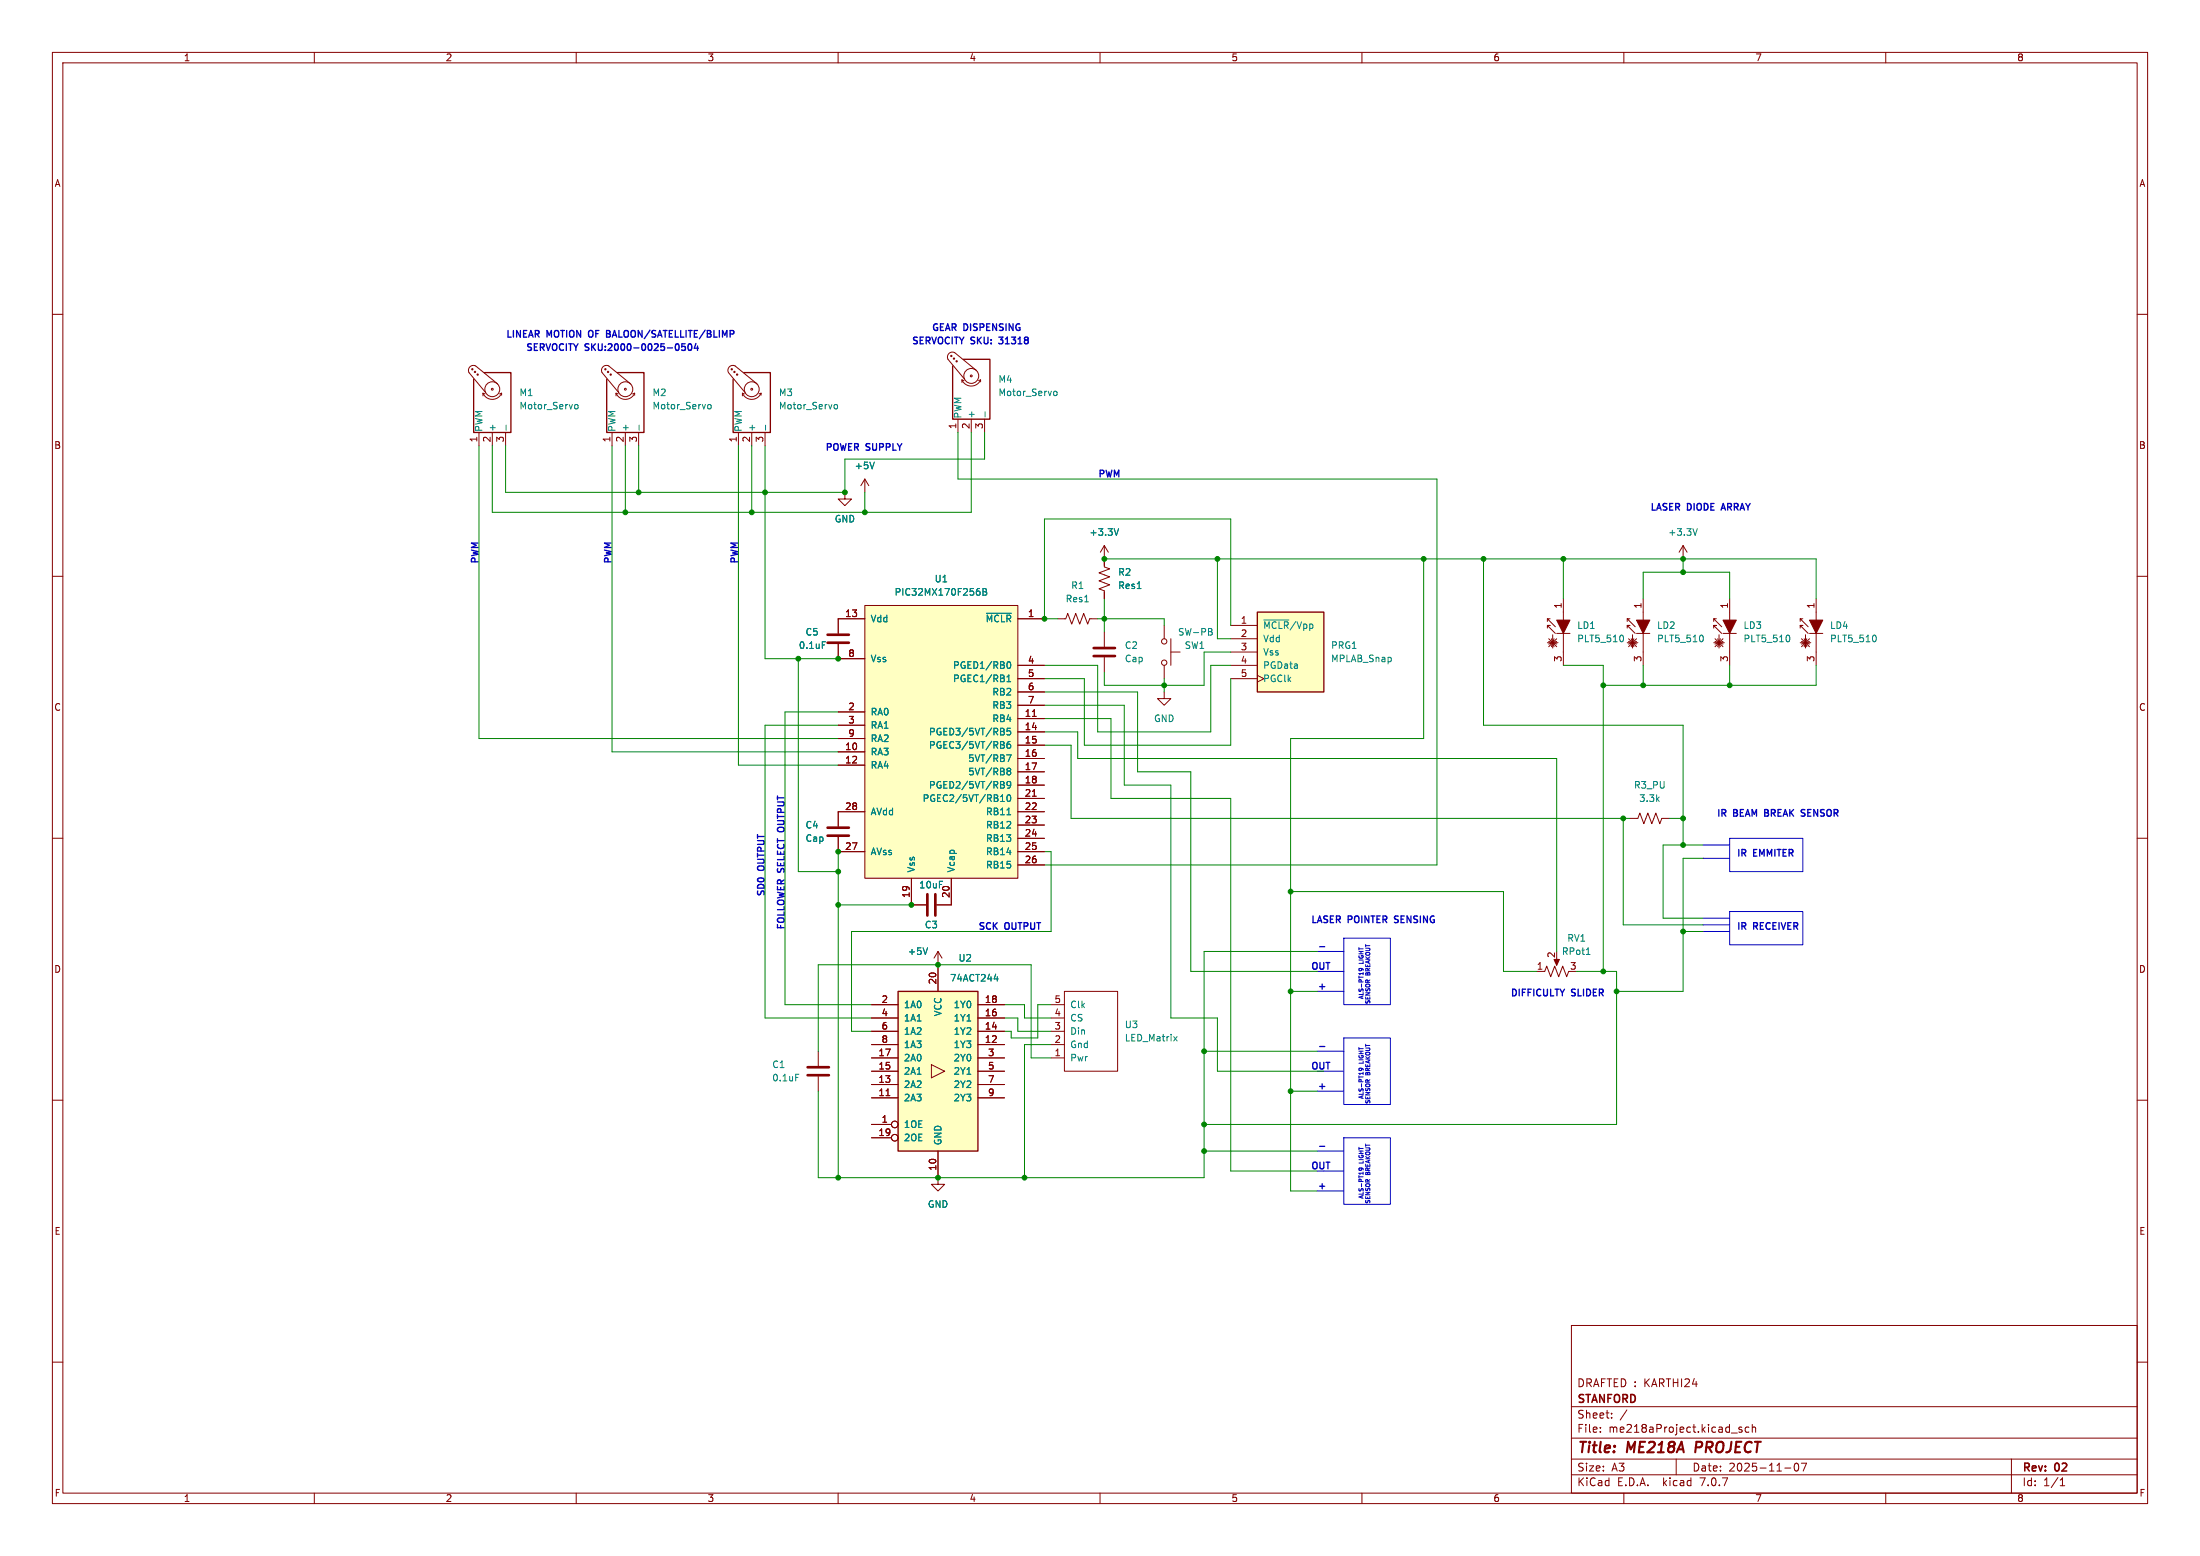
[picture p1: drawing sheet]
<svg xmlns="http://www.w3.org/2000/svg" width="420mm" height="297mm" viewBox="0 0 420 297" stroke-linecap="round" stroke-linejoin="round" font-family="sans-serif">
<g fill="none" stroke="#840000" stroke-width=".19">
<path d="M10 10h400v277h-400zM12 12h396v273h-396zM60 10v2M110 10v2M160 10v2M210 10v2M260 10v2M310 10v2M360 10v2M10 60h2M408 60h2M92.2 75.1a1.93 1.93 0 0 0 1.8 1.1 1.93 1.93 0 0 0 1.8-1.1"/>
<path d="M92.2 75.1v.5M92.2 75.1l.4 .1M95 73.3l-4.2-3.4a.94 .94 0 0 0-1.1 .1 .94 .94 0 0 0-.2 1.1l3.2 3.8M95.8 75.1v.3M95.8 75.1l-.4 .1M117.6 75.1a1.93 1.93 0 0 0 1.8 1.1 1.93 1.93 0 0 0 1.8-1.1M117.6 75.1v.5M117.6 75.1l.4 .1M120.4 73.3l-4.2-3.4a.94 .94 0 0 0-1.1 .1 .94 .94 0 0 0-.2 1.1l3.2 3.8M121.2 75.1v.3M121.2 75.1l-.4 .1M141.7 75.1a1.93 1.93 0 0 0 1.8 1.1 1.93 1.93 0 0 0 1.8-1.1"/>
<path d="M141.7 75.1v.5M141.7 75.1l.4 .1M144.5 73.3l-4.2-3.4a.94 .94 0 0 0-1.1 .1 .94 .94 0 0 0-.1 1.1l3.1 3.8M145.3 75.1v.3M145.3 75.1l-.4 .1M183.6 72.5a1.93 1.93 0 0 0 1.8 1.2 1.93 1.93 0 0 0 1.8-1.2M183.6 72.5v.5M183.6 72.5l.4 .1M186.4 70.7l-4.2-3.4a.94 .94 0 0 0-1.1 .2 .94 .94 0 0 0-.1 1.1l3.1 3.8M187.2 72.5v.4M187.2 72.5l-.4 .1M91.4 82.6v2.5"/>
<path d="M94 82.6v2.5M96.5 82.6v2.5M116.8 82.6v2.5M119.4 82.6v2.5M121.9 82.6v2.5M141 82.6v2.5M143.5 82.6v2.5M146 82.6v2.5M161.3 94v1.3h1.3l-1.3 1.2-1.3-1.2h1.3M165.1 91.4l-.8 1.3M165.1 91.4v2.6M165.1 91.4l.8 1.3"/>
<path d="M182.9 80v2.6M185.4 80v2.6M188 80v2.6M10 110h2M165.1 115.6h29.2v52h-29.2zM165.1 118.1h-5.1v2.8M194.3 118.1h5.1M201.9 118.1h1.6l.3-1 .8 2 .8-2 .7 2 .8-2 .7 2 .4-1h1.5M210.8 104.1v4.1l1 .4-2 .7 2 .8-2 .8 2 .7-2 .8 1 .4v1.5M210.8 104.1l-.7 1.3M210.8 104.1l.8 1.3M222.2 119.4v2.5"/>
<path d="M234.9 119.4h5.1M295.4 119.9v-.5h.5h-.5l1.5 1.5M295.4 118.1v.5M295.9 118.1h-.5l1.5 1.5M298.4 114.3v12.7M310.6 119.9v-.5h.5h-.5l1.6 1.5M310.6 118.1v.5M311.1 118.1h-.5l1.6 1.5M313.7 114.3v12.7M321.3 104.1l-.8 1.3M321.3 104.1v2.6M321.3 104.1l.8 1.3"/>
<path d="M327.2 119.9v-.5h.5h-.5l1.5 1.5M327.2 118.1v.5M327.7 118.1h-.5l1.5 1.5M330.2 114.3v12.7M343.7 119.9v-.5h.5h-.5l1.5 1.5M343.7 118.1v.5M344.2 118.1h-.5l1.5 1.5M346.7 114.3v12.7M408 110h2M160 135.9h5.1M160 138.4h5.1M160 122.9v2.8h5.1"/>
<path d="M194.3 127h5.1M194.3 129.5h5.1M194.3 137.2h5.1M194.3 139.7h5.1M194.3 132.1h5.1M194.3 134.6h5.1M197.1 136.7h.7M210.8 120.7v2.7M210.8 125.5v2.8M222.2 132.1v1.3h1.3l-1.3 1.2-1.2-1.2h1.2M222.2 127v2.5M223.5 124.5h1.8"/>
<path d="M223.5 121.9v5.1M234.9 121.9h5.1M234.9 124.5h5.1M234.9 127h5.1M234.9 129.5h5.1M240 128.9l1.3 .6-1.3 .7M295.4 122.7h2M295.7 121.9l1.5 1.5M295.7 122.4l1.5 .5M296.2 121.9l.5 1.5M296.4 121.2v2.5M296.7 121.9l-.5 1.5"/>
<path d="M297.2 121.9l-1.5 1.5M297.2 122.4l-1.5 .5M297.2 120.9h2.5M310.6 122.7h2.1M310.9 121.9l1.5 1.5M310.9 122.4l1.5 .5M311.4 121.9l.5 1.5M311.7 121.2v2.5M311.9 121.9l-.5 1.5M312.4 120.9h2.6M312.4 121.9l-1.5 1.5M312.4 122.4l-1.5 .5"/>
<path d="M327.2 122.7h2M327.4 121.9l1.5 1.5M327.4 122.4l1.5 .5M327.9 121.9l.5 1.5M328.2 121.2v2.5M328.4 121.9l-.5 1.5M328.9 120.9h2.6M328.9 121.9l-1.5 1.5M328.9 122.4l-1.5 .5M343.7 122.7h2M343.9 121.9l1.5 1.5M343.9 122.4l1.5 .5"/>
<path d="M344.4 121.9l.5 1.5M344.7 121.2v2.5M344.9 121.9l-.5 1.5M345.4 120.9h2.6M345.4 121.9l-1.5 1.5M345.4 122.4l-1.5 .5M10 160h2M160 143.5h5.1M160 146.1h5.1M160 159.8v2.8h5.1M160 141h5.1M165.1 154.9h-5.1v2.8"/>
<path d="M194.3 142.2h5.1M194.3 144.8h5.1M194.3 147.3h5.1M194.3 149.9h5.1M194.3 152.4h5.1M194.3 154.9h5.1M194.3 157.5h5.1M197.1 152h.7M311.1 156.2h1.6l.4-1 .7 2 .8-2 .7 2 .8-2 .8 2 .3-1h1.6M408 160h2M174 167.6v5.1h2.8M181.6 167.6v5.1h-2.8"/>
<path d="M194.3 160h5.1M194.3 162.6h5.1M194.3 165.1h5.1M166.4 199.4h5M166.4 196.9h5M166.4 194.3h5M166.4 191.8h5M179.1 181.6v7.6M179.1 181.6l-.8 1.3M179.1 181.6l.7 1.3M186.7 199.4h5.1M186.7 196.9h5.1"/>
<path d="M186.7 194.3h5.1M186.7 191.8h5.1M200.7 199.4h2.5M200.7 196.9h2.5M200.7 194.3h2.5M200.7 191.8h2.5M203.2 189.2h10.2v15.3h-10.2zM293.4 185.4h1.5l.4-1 .7 2 .8-2 .8 2 .7-2 .8 2 .4-1M297.2 182.9v1M10 210h2M156.2 200.7v2.8M156.2 205.5v2.8"/>
<path d="M166.4 214.6h3.8M166.4 209.6h5M166.4 207h5M166.4 204.5h5M166.4 201.9h5M166.4 217.2h3.8M169.2 209.1h.7M177.8 203.2l2.5 1.3-2.5 1.2zM179.1 219.7v6.4h1.2l-1.2 1.2-1.3-1.2h1.3M186.7 209.6h5.1M186.7 207h5.1M186.7 204.5h5.1"/>
<path d="M186.7 201.9h5.1M200.7 201.9h2.5M408 210h2M10 260h2M300 253h108v32h-108zM408 260h2M300 278.5h108M300 274.5h108M300 268.5h108M305.5 273.2v.2M305.5 272.5v.1M307.7 270.5v.2"/>
<path d="M307.7 269.8v.1M310.6 269.1l-1.3 1.9M320 278.5v3M330.5 273.5h1.2M332.5 272.5l-.3-.1-.3 .2 .1 .2 .5 .2v.3h-.6M333.9 272.5l-.5-.1-.2 .3 .1 .6h.6M334.5 272.5l.2-.1 .4 .1 .1 .9M334.5 271.9v1.5M342.7 279.4l.2-.1a.8 .8 0 0 1 .5 .7 .8 .8 0 0 1-.5 .8 1 1 0 0 1-.2-1.4zM343.9 279.3h1l-.7 1.5M384 278.5v6.5M60 285v2"/>
<path d="M110 285v2M160 285v2M210 285v2M260 285v2M300 281.5h108M310 285v2M340.7 280.2h1.2M360 285v2M393.3 283.6h.9M393.3 282.5l.4-.4v1.5"/>
<circle cx="90.2" cy="70.5" r=".13"/>
<circle cx="90.7" cy="71" r=".13"/>
<circle cx="91.2" cy="71.5" r=".13"/>
<circle cx="94" cy="74.3" r=".18"/>
<circle cx="94" cy="74.3" r="1.42"/>
<circle cx="115.6" cy="70.5" r=".13"/>
<circle cx="116.1" cy="71" r=".13"/>
<circle cx="116.6" cy="71.5" r=".13"/>
<circle cx="119.4" cy="74.3" r=".18"/>
<circle cx="119.4" cy="74.3" r="1.42"/>
<circle cx="139.7" cy="70.5" r=".13"/>
<circle cx="140.2" cy="71" r=".13"/>
<circle cx="140.7" cy="71.5" r=".13"/>
<circle cx="143.5" cy="74.3" r=".18"/>
<circle cx="143.5" cy="74.3" r="1.42"/>
<circle cx="181.6" cy="67.9" r=".13"/>
<circle cx="182.1" cy="68.5" r=".13"/>
<circle cx="182.6" cy="69" r=".13"/>
<circle cx="185.4" cy="71.8" r=".18"/>
<circle cx="185.4" cy="71.8" r="1.42"/>
<circle cx="222.3" cy="122.4" r=".51"/>
<circle cx="222.3" cy="126.5" r=".51"/>
<circle cx="170.8" cy="217.2" r=".63"/>
<circle cx="170.8" cy="214.6" r=".63"/>
</g>
<path d="M323.9 275.2l-.3 2" fill="none" stroke="#840000" stroke-width=".4"/>
<path d="M158 122.7h4.1M158 121.2h4.1M208.8 125.2h4.1M208.8 123.7h4.1M158 159.5h4.1M158 158h4.1M177 170.7v4.1M178.6 170.7v4.1M154.2 205.2h4M154.2 203.7h4" fill="none" stroke="#840000" stroke-width=".51"/>
<g fill="none" stroke="#008484" stroke-width=".19">
<path d="M109.7 77.5l.2-.3 .3 .1 .2 .2-.2 .5-.3 .1-.2-.3M135.1 77.5l.2-.3 .3 .1 .2 .2-.2 .5-.3 .1-.2-.3M159.2 77.5l.3-.3 .3 .1 .1 .2-.1 .5-.3 .1-.3-.3M188.1 78.6v1M201.1 74.9l.3-.2h.3l.1 .2-.1 .6h-.3l-.3-.2M96.6 81.2v.9M122 81.2v.9M146.1 81.2v.9M166.9 88.2l-.4 1.3M186.8 112.3h.2M186.9 112.8l.2 .3v.3l-.2 .2M187.7 112.3h.4l.2 .3-.2 .3 .2 .2 .1 .3-.3 .2h-.4z"/>
<path d="M187.7 112.9h.4M188.3 117.1h4.8M207.1 114.9h.7M213.5 100.9l-.4 1.3M217.1 112.3h.7M231.1 120l.3 .2-.3 .4 .3 .1v.3l-.2 .2h-.5M241.3 118.3h4.7M324 100.9l-.4 1.3M157 122.5h.6M191.4 139l.3 .3-.3 .3 .3 .1v.3l-.2 .3h-.5M192.2 130.1h.8M192.2 129.2l.4-.4v1.3"/>
<path d="M192.3 126.6l.2-.3a.68 .68 0 0 1 .5 .6 .68 .68 0 0 1-.5 .7l-.2-.3M192.9 139h-.6l-.1 .6 .2-.1 .4 .1 .2 .1-.1 .5-.2 .1-.5-.1M309.6 121.2a.79 .79 0 0 1 0 1.3M324.9 121.2a.79 .79 0 0 1 0 1.3M341.4 121.2a.79 .79 0 0 1 0 1.3M357.9 121.2a.79 .79 0 0 1 0 1.3M191 153h.7M191.1 152l.3-.3v1.3M191.4 141.5l.3 .3-.3 .4 .3 .1v.3l-.2 .2h-.5M191.4 149.2l.3 .2-.3 .4 .3 .1v.3l-.2 .2h-.5M192.2 144.1h.8l-.5 1.3M192.2 155.5h.8"/>
<path d="M192.4 151.8l.1-.1a.68 .68 0 0 1 .5 .6 .68 .68 0 0 1-.5 .7 .84 .84 0 0 1-.1-1.2zM192.5 146.6h.2l.3 .3-.3 .3M192.5 147.2h.2M192.7 147.2l.3 .2v.3l-.2 .1-.3 .1M192.8 141.5l-.3 .1a.86 .86 0 0 0 0 1.2l.4-.1 .1-.4-.3-.3-.4 .1-.1 .2M193 149.7l-.3 .3-.4-.1-.1-.2v-.3l.3-.2h.2l.3 .2a.84 .84 0 0 1-.4 1h-.3M177.1 180.9l-.4 1.3M189.8 186.8h.8M190.4 186.4v.9M224.1 197.9l.6 .8M224.7 197.9l-.6 .8M302.8 182.2h.8"/>
<path d="M151.9 205h.6"/>
</g>
<path d="M92.5 71.1h5v11.5h-7.1v-10.2M117.9 71.1h5v11.5h-7.1v-10.2M142 71.1h5.1v11.5h-7.1v-10.2M183.9 68.6h5.1v11.4h-7.1v-10.1M240 116.8h12.7v15.3h-12.7zM171.4 189.2h15.3v30.5h-15.3z" fill="none" stroke="#840000" stroke-width=".25"/>
<g fill="#840000" stroke="#840000" stroke-width=".19">
<path d="M297.2 118.4h2.5l-1.3 2.5z"/>
<path d="M296.7 183.1h1l-.5 1.2z"/>
<path d="M345.4 118.4h2.6l-1.3 2.5z"/>
<path d="M328.9 118.4h2.6l-1.3 2.5z"/>
<path d="M312.4 118.4h2.6l-1.3 2.5z"/>
</g>
<g fill="#ffffc2" stroke="#ffffc2" stroke-width=".19">
<path d="M171.4 189.2h15.3v30.5h-15.3z"/>
<path d="M240 116.8h12.7v15.3h-12.7z"/>
<path d="M165.1 115.6h29.2v52h-29.2z"/>
</g>
<g fill="none" stroke="#0000c2" stroke-width=".25">
<path d="M112.5 63.1a.9 .9 0 0 0 0 1.2M115.8 63.1l.6 .1M115.8 63.7h.4M116.2 63.7h.2M116.4 64.3l-.6 .1M116.4 63.6l-.2 .1M130.8 65.6h-.6l-.1 .6 .2-.1 .4 .1 .2 .1-.1 .5-.2 .1-.5-.1M131.5 65.7l.1-.1a.68 .68 0 0 1 .5 .7 .68 .68 0 0 1-.5 .6 .84 .84 0 0 1-.1-1.2zM132.9 65.6l-.4 .9h.8M133.2 66v.9M190.7 64.4h.8M190.7 65.5l.1 .1"/>
<path d="M328.7 97h.6M329 96.1l-.4 1.3M148.5 158.6a.9 .9 0 0 0 1.1 0M266.2 176.1h.2M266.3 175v.3M251.9 199.8h1M251.9 180.7h1M251.9 218.8h1"/>
</g>
<g fill="none" stroke="#0000c2" stroke-width=".19">
<path d="M256.5 179.1h8.9v12.7h-8.9zM325.1 177.8h5.1M325.1 161.3h5.1M325.1 176.5h5.1M325.1 163.8h5.1M325.1 175.3h5.1M330.2 174h14v6.3h-14zM330.2 160h14v6.4h-14zM251.5 189.2h5M251.5 181.6h5M252.7 185.4h3.8M256.5 198.1h8.9v12.7h-8.9z"/>
<path d="M259.8 184.8l.1 .2v.2l-.4 .1-.1-.3 .2-.2 .4 .1 .2 .3M251.5 200.7h5M251.5 219.7h5M251.5 208.3h5M252.7 204.5h3.8M256.5 217.2h8.9v12.7h-8.9zM259.8 203.9l.1 .1v.3h-.4l-.1-.3 .2-.1h.4l.2 .4M251.5 227.3h5M252.7 223.5h3.8M259.8 222.9l.1 .2v.2l-.4 .1-.1-.3 .2-.2 .4 .1 .2 .3"/>
</g>
<g fill="none" stroke="#008400" stroke-width=".19">
<path d="M91.4 85.1v55.9h68.6M116.8 85.1v58.4h43.2M119.4 85.1v12.7M121.9 85.1v8.9M141 85.1v61h19M143.5 85.1v12.7M146 85.1v40.6h14M165.1 94v3.8M182.9 82.6v8.8h91.4v73.7h-74.9M185.4 82.6v15.2h-91.4v-12.7M188 82.6v5h-26.7v6.4h-64.8v-8.9M201.9 118.1h-2.5v-19h35.5v20.3"/>
<path d="M209.5 118.1h12.7v1.3M210.8 106.7h135.9v7.6M210.8 114.3v6.4M232.4 106.7v15.2h2.5M271.8 106.7v34.3h-25.4v86.3h5.1M283.2 106.7v31.7h38.1v22.9M298.4 106.7v7.6M313.7 114.3v-5.1h16.5v5.1M321.3 106.7v2.5M152.4 125.7v40.7h7.6M160 138.4h-14v55.9h20.4M160 135.9h-10.1v55.9h16.5"/>
<path d="M199.4 132.1h17.8v15.2h10.1v38.1h24.2M199.4 134.6h15.2v15.3h8.9v44.4h8.9v10.2h20.3M199.4 139.7h6.3v5.1h91.5v36.8M199.4 127h10.1v12.7h21.6v-12.7h3.8M199.4 129.5h7.6v12.7h27.9v-12.7M199.4 137.2h12.7v15.2h22.8v71.1h16.6M222.2 129.5v2.6M234.9 124.5h-5v6.3h-19.1v-2.5M298.4 127h7.7v58.4M313.7 127v3.8M330.2 127v3.8M346.7 127v3.8h-40.6"/>
<path d="M199.4 142.2h5.1v14h106.6M309.9 156.2v20.3h15.2M318.8 156.2h2.5M160 162.6v62.2M160 172.7h14M199.4 162.6h1.3v15.2h-38.1v19.1h3.8M246.4 170.2h40.6v15.2h6.4M321.3 177.8h3.8M325.1 163.8h-3.8v25.4h-12.7M325.1 161.3h-7.6v14h7.6M191.8 194.3h2.5v2.6h6.4M191.8 191.8h3.8v2.5h5.1"/>
<path d="M200.7 191.8h-2.6v6.3h-5.1v-1.2h-1.2M200.7 199.4h-5.1v25.4M246.4 189.2h5.1M251.5 181.6h-21.6v43.2h-73.7v-16.5M301 185.4h7.6v29.2h-78.7M156.2 200.7v-16.5h40.6v17.7h3.9M229.9 200.7h21.6M229.9 219.7h21.6M246.4 208.3h5.1"/>
</g>
<g fill="#008400" stroke="#008400" stroke-width=".19">
<circle cx="321.3" cy="109.2" r=".46"/>
<circle cx="321.3" cy="106.7" r=".46"/>
<circle cx="298.4" cy="106.7" r=".46"/>
<circle cx="313.7" cy="130.8" r=".46"/>
<circle cx="246.4" cy="170.2" r=".46"/>
<circle cx="308.6" cy="189.2" r=".46"/>
<circle cx="321.3" cy="177.8" r=".46"/>
<circle cx="321.3" cy="156.2" r=".46"/>
<circle cx="306.1" cy="130.8" r=".46"/>
<circle cx="306.1" cy="185.4" r=".46"/>
<circle cx="229.9" cy="214.6" r=".46"/>
<circle cx="229.9" cy="219.7" r=".46"/>
<circle cx="222.2" cy="130.8" r=".46"/>
<circle cx="271.8" cy="106.7" r=".46"/>
<circle cx="283.2" cy="106.7" r=".46"/>
<circle cx="246.4" cy="189.2" r=".46"/>
<circle cx="229.9" cy="200.7" r=".46"/>
<circle cx="246.4" cy="208.3" r=".46"/>
<circle cx="309.9" cy="156.2" r=".46"/>
<circle cx="321.3" cy="161.3" r=".46"/>
<circle cx="330.2" cy="130.8" r=".46"/>
<circle cx="160" cy="166.4" r=".46"/>
<circle cx="160" cy="162.6" r=".46"/>
<circle cx="165.1" cy="97.8" r=".46"/>
<circle cx="161.3" cy="94" r=".46"/>
<circle cx="160" cy="125.7" r=".46"/>
<circle cx="195.6" cy="224.8" r=".46"/>
<circle cx="160" cy="224.8" r=".46"/>
<circle cx="179.1" cy="224.8" r=".46"/>
<circle cx="179.1" cy="184.2" r=".46"/>
<circle cx="160" cy="172.7" r=".46"/>
<circle cx="174" cy="172.7" r=".46"/>
<circle cx="121.9" cy="94" r=".46"/>
<circle cx="146" cy="94" r=".46"/>
<circle cx="119.4" cy="97.8" r=".46"/>
<circle cx="143.5" cy="97.8" r=".46"/>
<circle cx="152.4" cy="125.7" r=".46"/>
<circle cx="232.4" cy="106.7" r=".46"/>
<circle cx="199.4" cy="118.1" r=".46"/>
<circle cx="210.8" cy="106.7" r=".46"/>
<circle cx="210.8" cy="118.1" r=".46"/>
</g>
<g font-size="2.8" fill="#840000">
<text x="301" y="277.9">Title:</text>
<text x="310.6" y="277.9">ME218A</text>
<text x="324.5" y="277.9">PROJECT</text>
</g>
<g font-size="2.1" fill="#840000">
<text x="301" y="268.2">STANFORD</text>
<text x="301" y="265">DRAFTED : KARTHI24</text>
<text x="301" y="273.7">File:</text>
<text x="301" y="271">Sheet:</text>
<text x="307.1" y="273.7">me218aProject.kicad_sch</text>
<text x="301" y="281.1">Size:</text>
<text x="307.6" y="281.1">A3</text>
<text x="323" y="281.1">Date:</text>
<text x="330" y="281.1">2025-11-07</text>
<text x="386" y="281.3">Rev:</text>
<text x="392.4" y="281.3">02</text>
<text x="301" y="283.9">KiCad</text>
<text x="308.7" y="283.9">E.D.A.</text>
<text x="317.6" y="283.9">kicad</text>
<text x="324.8" y="283.9">7.0.7</text>
<text x="386" y="283.9">Id:</text>
<text x="390.1" y="283.9">1/1</text>
</g>
<g font-size="1.8" fill="#840000">
<text x="35" y="11.9">1</text>
<text x="85" y="11.9">2</text>
<text x="135" y="11.9">3</text>
<text x="185" y="11.9">4</text>
<text x="235" y="11.9">5</text>
<text x="285" y="11.9">6</text>
<text x="335" y="11.9">7</text>
<text x="385" y="11.9">8</text>
<text x="10.3" y="35.9">A</text>
<text x="408.3" y="35.9">A</text>
<text x="182.6" y="82" transform="rotate(-90 182.6 82)">1</text>
<text x="185.2" y="82" transform="rotate(-90 185.2 82)">2</text>
<text x="187.7" y="82" transform="rotate(-90 187.7 82)">3</text>
<text x="10.3" y="85.9">B</text>
<text x="91.2" y="84.5" transform="rotate(-90 91.2 84.5)">1</text>
<text x="93.7" y="84.5" transform="rotate(-90 93.7 84.5)">2</text>
<text x="96.3" y="84.5" transform="rotate(-90 96.3 84.5)">3</text>
<text x="116.6" y="84.5" transform="rotate(-90 116.6 84.5)">1</text>
<text x="119.1" y="84.5" transform="rotate(-90 119.1 84.5)">2</text>
<text x="121.7" y="84.5" transform="rotate(-90 121.7 84.5)">3</text>
<text x="140.7" y="84.5" transform="rotate(-90 140.7 84.5)">1</text>
<text x="143.3" y="84.5" transform="rotate(-90 143.3 84.5)">2</text>
<text x="145.8" y="84.5" transform="rotate(-90 145.8 84.5)">3</text>
<text x="408.2" y="85.9">B</text>
<text x="161.2" y="117.9">13</text>
<text x="196.1" y="117.9">1</text>
<text x="236.8" y="119.1">1</text>
<text x="298.2" y="116.3" transform="rotate(-90 298.2 116.3)">1</text>
<text x="313.4" y="116.3" transform="rotate(-90 313.4 116.3)">1</text>
<text x="329.9" y="116.3" transform="rotate(-90 329.9 116.3)">1</text>
<text x="346.5" y="116.3" transform="rotate(-90 346.5 116.3)">1</text>
<text x="161.9" y="125.5">8</text>
<text x="236.8" y="121.7">2</text>
<text x="236.8" y="124.2">3</text>
<text x="196.1" y="126.7">4</text>
<text x="196.1" y="129.3">5</text>
<text x="196.1" y="131.8">6</text>
<text x="236.8" y="126.7">4</text>
<text x="236.8" y="129.3">5</text>
<text x="298.2" y="126.4" transform="rotate(-90 298.2 126.4)">3</text>
<text x="313.4" y="126.4" transform="rotate(-90 313.4 126.4)">3</text>
<text x="329.9" y="126.4" transform="rotate(-90 329.9 126.4)">3</text>
<text x="346.5" y="126.4" transform="rotate(-90 346.5 126.4)">3</text>
<text x="10.3" y="135.9">C</text>
<text x="161.9" y="135.6">2</text>
<text x="195.5" y="136.9">11</text>
<text x="196.1" y="134.4">7</text>
<text x="408.2" y="135.9">C</text>
<text x="161.2" y="143.3">10</text>
<text x="161.9" y="138.2">3</text>
<text x="161.9" y="140.7">9</text>
<text x="195.5" y="139.4">14</text>
<text x="195.5" y="142">15</text>
<text x="161.2" y="145.8">12</text>
<text x="195.5" y="144.5">16</text>
<text x="195.5" y="147.1">17</text>
<text x="195.5" y="149.6">18</text>
<text x="161.2" y="154.7">28</text>
<text x="195.5" y="152.1">21</text>
<text x="195.5" y="154.7">22</text>
<text x="195.5" y="157.2">23</text>
<text x="195.5" y="159.8">24</text>
<text x="161.2" y="162.3">27</text>
<text x="195.5" y="162.3">25</text>
<text x="195.5" y="164.8">26</text>
<text x="173.7" y="171.5" transform="rotate(-90 173.7 171.5)">19</text>
<text x="181.4" y="171.5" transform="rotate(-90 181.4 171.5)">20</text>
<text x="10.3" y="185.9">D</text>
<text x="293.3" y="185.2">1</text>
<text x="296.9" y="183" transform="rotate(-90 296.9 183)">2</text>
<text x="299.6" y="185.2">3</text>
<text x="408.2" y="185.9">D</text>
<text x="168.2" y="191.5">2</text>
<text x="178.8" y="188" transform="rotate(-90 178.8 188)">20</text>
<text x="187.9" y="191.5">18</text>
<text x="201.2" y="191.5">5</text>
<text x="168.2" y="194.1">4</text>
<text x="168.2" y="196.6">6</text>
<text x="187.9" y="196.6">14</text>
<text x="187.9" y="194.1">16</text>
<text x="201.2" y="196.6">3</text>
<text x="201.2" y="194.1">4</text>
<text x="167.6" y="201.7">17</text>
<text x="168.2" y="199.1">8</text>
<text x="187.9" y="199.1">12</text>
<text x="188.5" y="201.7">3</text>
<text x="201.2" y="201.7">1</text>
<text x="201.2" y="199.1">2</text>
<text x="167.6" y="209.3">11</text>
<text x="167.6" y="206.8">13</text>
<text x="167.6" y="204.2">15</text>
<text x="188.5" y="204.2">5</text>
<text x="188.5" y="206.8">7</text>
<text x="188.5" y="209.3">9</text>
<text x="168.2" y="214.4">1</text>
<text x="167.6" y="216.9">19</text>
<text x="178.8" y="223.6" transform="rotate(-90 178.8 223.6)">10</text>
<text x="10.3" y="235.9">E</text>
<text x="408.3" y="235.9">E</text>
<text x="10.3" y="285.9">F</text>
<text x="35" y="286.9">1</text>
<text x="85" y="286.9">2</text>
<text x="135" y="286.9">3</text>
<text x="185" y="286.9">4</text>
<text x="235" y="286.9">5</text>
<text x="285" y="286.9">6</text>
<text x="335" y="286.9">7</text>
<text x="385" y="286.9">8</text>
<text x="408.3" y="285.9">F</text>
</g>
<g font-size="1.8" fill="#0000c2">
<text x="96.5" y="64.5">LINEAR</text>
<text x="104.5" y="64.5">MOTION</text>
<text x="113" y="64.5">OF</text>
<text x="116.9" y="64.5">BALOON/SATELLITE/BLIMP</text>
<text x="174" y="65.8">SERVOCITY SKU:</text>
<text x="177.8" y="63.3">GEAR DISPENSING</text>
<text x="191.3" y="65.8">31318</text>
<text x="100.3" y="67.1">SERVOCITY SKU:2000-0025-0504</text>
<text x="157.5" y="86.1">POWER</text>
<text x="165.4" y="86.1">SUPPLY</text>
<text x="209.5" y="91.2">PWM</text>
<text x="315" y="97.5">LASER DIODE</text>
<text x="329.3" y="97.5">ARRAY</text>
<text x="91.4" y="107.7" transform="rotate(-90 91.4 107.7)">PWM</text>
<text x="116.8" y="107.7" transform="rotate(-90 116.8 107.7)">PWM</text>
<text x="141" y="107.7" transform="rotate(-90 141 107.7)">PWM</text>
<text x="327.7" y="156">IR</text>
<text x="331" y="156">BEAM BREAK SENSOR</text>
<text x="149.9" y="158.1" transform="rotate(-90 149.9 158.1)">OUTPUT</text>
<text x="146" y="166" transform="rotate(-90 146 166)">OUTPUT</text>
<text x="331.5" y="163.6">IR</text>
<text x="334.8" y="163.6">EMMITER</text>
<text x="146" y="171.2" transform="rotate(-90 146 171.2)">SD0</text>
<text x="149.9" y="177.6" transform="rotate(-90 149.9 177.6)">FOLLOWER SELECT</text>
<text x="186.7" y="177.6">SCK</text>
<text x="191.9" y="177.6">OUTPUT</text>
<text x="250.2" y="176.3">LASER POINTER</text>
<text x="266.8" y="176.3">SENSING</text>
<text x="331.5" y="177.6">IR</text>
<text x="334.8" y="177.6">RECEIVER</text>
<text x="250.2" y="185.2">OUT</text>
<text x="251.5" y="189">+</text>
<text x="288.3" y="190.3">DIFFICULTY</text>
<text x="300.1" y="190.3">SLIDER</text>
<text x="250.2" y="204.2">OUT</text>
<text x="251.5" y="208">+</text>
<text x="250.2" y="223.3">OUT</text>
<text x="251.5" y="227.1">+</text>
</g>
<g font-size="1.8" fill="#008484">
<text x="99.1" y="75.8">M1</text>
<text x="124.5" y="75.8">M2</text>
<text x="148.6" y="75.8">M3</text>
<text x="190.5" y="73.3">M4</text>
<text x="190.5" y="75.8">Motor_Servo</text>
<text x="92.3" y="82.5" transform="rotate(-90 92.3 82.5)">PWM</text>
<text x="94.8" y="82.5" transform="rotate(-90 94.8 82.5)">+</text>
<text x="99.1" y="78.3">Motor_Servo</text>
<text x="117.7" y="82.5" transform="rotate(-90 117.7 82.5)">PWM</text>
<text x="120.2" y="82.5" transform="rotate(-90 120.2 82.5)">+</text>
<text x="124.5" y="78.3">Motor_Servo</text>
<text x="141.8" y="82.5" transform="rotate(-90 141.8 82.5)">PWM</text>
<text x="144.4" y="82.5" transform="rotate(-90 144.4 82.5)">+</text>
<text x="148.6" y="78.3">Motor_Servo</text>
<text x="183.7" y="80" transform="rotate(-90 183.7 80)">PWM</text>
<text x="186.3" y="80" transform="rotate(-90 186.3 80)">+</text>
<text x="163.1" y="89.8">+5V</text>
<text x="159.3" y="99.9">GND</text>
<text x="207.9" y="102.5">+3.3V</text>
<text x="318.4" y="102.5">+3.3V</text>
<text x="170.7" y="113.9">PIC32MX170F256B</text>
<text x="178.3" y="111.4">U1</text>
<text x="204.4" y="112.6">R1</text>
<text x="213.4" y="110.1">R2</text>
<text x="213.4" y="112.6">Res1</text>
<text x="166.1" y="119">Vdd</text>
<text x="188.1" y="119">~{MCLR}</text>
<text x="203.3" y="115.2">Res1</text>
<text x="152.4" y="124.1">0.1uF</text>
<text x="153.7" y="121.5">C5</text>
<text x="214.6" y="124.1">C2</text>
<text x="224.8" y="121.5">SW-PB</text>
<text x="226.1" y="124.1">SW1</text>
<text x="241" y="120.2">~{MCLR}/Vpp</text>
<text x="241" y="122.8">Vdd</text>
<text x="241" y="125.3">Vss</text>
<text x="254" y="124.1">PRG1</text>
<text x="301" y="120.2">LD1</text>
<text x="301" y="122.8">PLT5_510</text>
<text x="316.2" y="120.2">LD2</text>
<text x="316.2" y="122.8">PLT5_510</text>
<text x="332.8" y="120.2">LD3</text>
<text x="332.8" y="122.8">PLT5_510</text>
<text x="349.3" y="120.2">LD4</text>
<text x="349.3" y="122.8">PLT5_510</text>
<text x="166.1" y="126.6">Vss</text>
<text x="181.8" y="127.9">PGED1/RB0</text>
<text x="181.8" y="130.4">PGEC1/RB1</text>
<text x="214.6" y="126.6">Cap</text>
<text x="241" y="127.9">PGData</text>
<text x="241" y="130.4">PGClk</text>
<text x="254" y="126.6">MPLAB_Snap</text>
<text x="166.1" y="136.8">RA0</text>
<text x="189.3" y="132.9">RB2</text>
<text x="189.3" y="135.5">RB3</text>
<text x="166.1" y="139.3">RA1</text>
<text x="166.1" y="141.8">RA2</text>
<text x="177.2" y="140.6">PGED3/5VT/RB5</text>
<text x="177.2" y="143.1">PGEC3/5VT/RB6</text>
<text x="189.3" y="138">RB4</text>
<text x="220.2" y="138">GND</text>
<text x="166.1" y="144.4">RA3</text>
<text x="166.1" y="146.9">RA4</text>
<text x="184.7" y="145.6">5VT/RB7</text>
<text x="184.7" y="148.2">5VT/RB8</text>
<text x="166.1" y="155.8">AVdd</text>
<text x="176" y="153.3">PGEC2/5VT/RB10</text>
<text x="177.2" y="150.7">PGED2/5VT/RB9</text>
<text x="188.1" y="155.8">RB11</text>
<text x="311.8" y="150.7">R3_PU</text>
<text x="312.8" y="153.3">3.3k</text>
<text x="153.7" y="158.3">C4</text>
<text x="153.7" y="160.9">Cap</text>
<text x="188.1" y="158.3">RB12</text>
<text x="188.1" y="160.9">RB13</text>
<text x="166.1" y="163.4">AVss</text>
<text x="174.9" y="166.6" transform="rotate(-90 174.9 166.6)">Vss</text>
<text x="182.5" y="166.6" transform="rotate(-90 182.5 166.6)">Vcap</text>
<text x="188.1" y="163.4">RB14</text>
<text x="188.1" y="166">RB15</text>
<text x="175.4" y="169.8">10uF</text>
<text x="176.5" y="177.4">C3</text>
<text x="299.1" y="179.9">RV1</text>
<text x="173.2" y="182.5">+5V</text>
<text x="182.9" y="183.7">U2</text>
<text x="298.1" y="182.5">RPot1</text>
<text x="181.3" y="187.6">74ACT244</text>
<text x="172.5" y="192.6">1A0</text>
<text x="172.5" y="195.2">1A1</text>
<text x="172.5" y="197.7">1A2</text>
<text x="179.9" y="194.1" transform="rotate(-90 179.9 194.1)">VCC</text>
<text x="182" y="197.7">1Y2</text>
<text x="182" y="195.2">1Y1</text>
<text x="182" y="192.6">1Y0</text>
<text x="204.2" y="197.7">Din</text>
<text x="204.2" y="195.2">CS</text>
<text x="204.2" y="192.6">Clk</text>
<text x="214.6" y="196.4">U3</text>
<text x="172.5" y="202.8">2A0</text>
<text x="172.5" y="200.3">1A3</text>
<text x="182" y="200.3">1Y3</text>
<text x="182" y="202.8">2Y0</text>
<text x="204.2" y="202.8">Pwr</text>
<text x="204.2" y="200.3">Gnd</text>
<text x="214.6" y="199">LED_Matrix</text>
<text x="147.3" y="204.1">C1</text>
<text x="147.3" y="206.6">0.1uF</text>
<text x="172.5" y="207.9">2A2</text>
<text x="172.5" y="205.3">2A1</text>
<text x="182" y="205.3">2Y1</text>
<text x="182" y="207.9">2Y2</text>
<text x="172.5" y="215.5">1OE</text>
<text x="172.5" y="210.4">2A3</text>
<text x="182" y="210.4">2Y3</text>
<text x="172.5" y="218">2OE</text>
<text x="179.9" y="218.7" transform="rotate(-90 179.9 218.7)">GND</text>
<text x="177" y="230.7">GND</text>
</g>
<g font-size="1.1" fill="#0000c2">
<text x="260.3" y="184" transform="rotate(-90 260.3 184)">LIGHT</text>
<text x="260.3" y="190.9" transform="rotate(-90 260.3 190.9)">ALS-PT19</text>
<text x="261.6" y="191.8" transform="rotate(-90 261.6 191.8)">SENSOR</text>
<text x="261.6" y="186.2" transform="rotate(-90 261.6 186.2)">BREAKOUT</text>
<text x="260.3" y="203" transform="rotate(-90 260.3 203)">LIGHT</text>
<text x="260.3" y="210" transform="rotate(-90 260.3 210)">ALS-PT19</text>
<text x="261.6" y="205.2" transform="rotate(-90 261.6 205.2)">BREAKOUT</text>
<text x="261.6" y="210.9" transform="rotate(-90 261.6 210.9)">SENSOR</text>
<text x="260.3" y="222.1" transform="rotate(-90 260.3 222.1)">LIGHT</text>
<text x="261.6" y="224.3" transform="rotate(-90 261.6 224.3)">BREAKOUT</text>
<text x="260.3" y="229" transform="rotate(-90 260.3 229)">ALS-PT19</text>
<text x="261.6" y="229.9" transform="rotate(-90 261.6 229.9)">SENSOR</text>
</g>
</svg>
